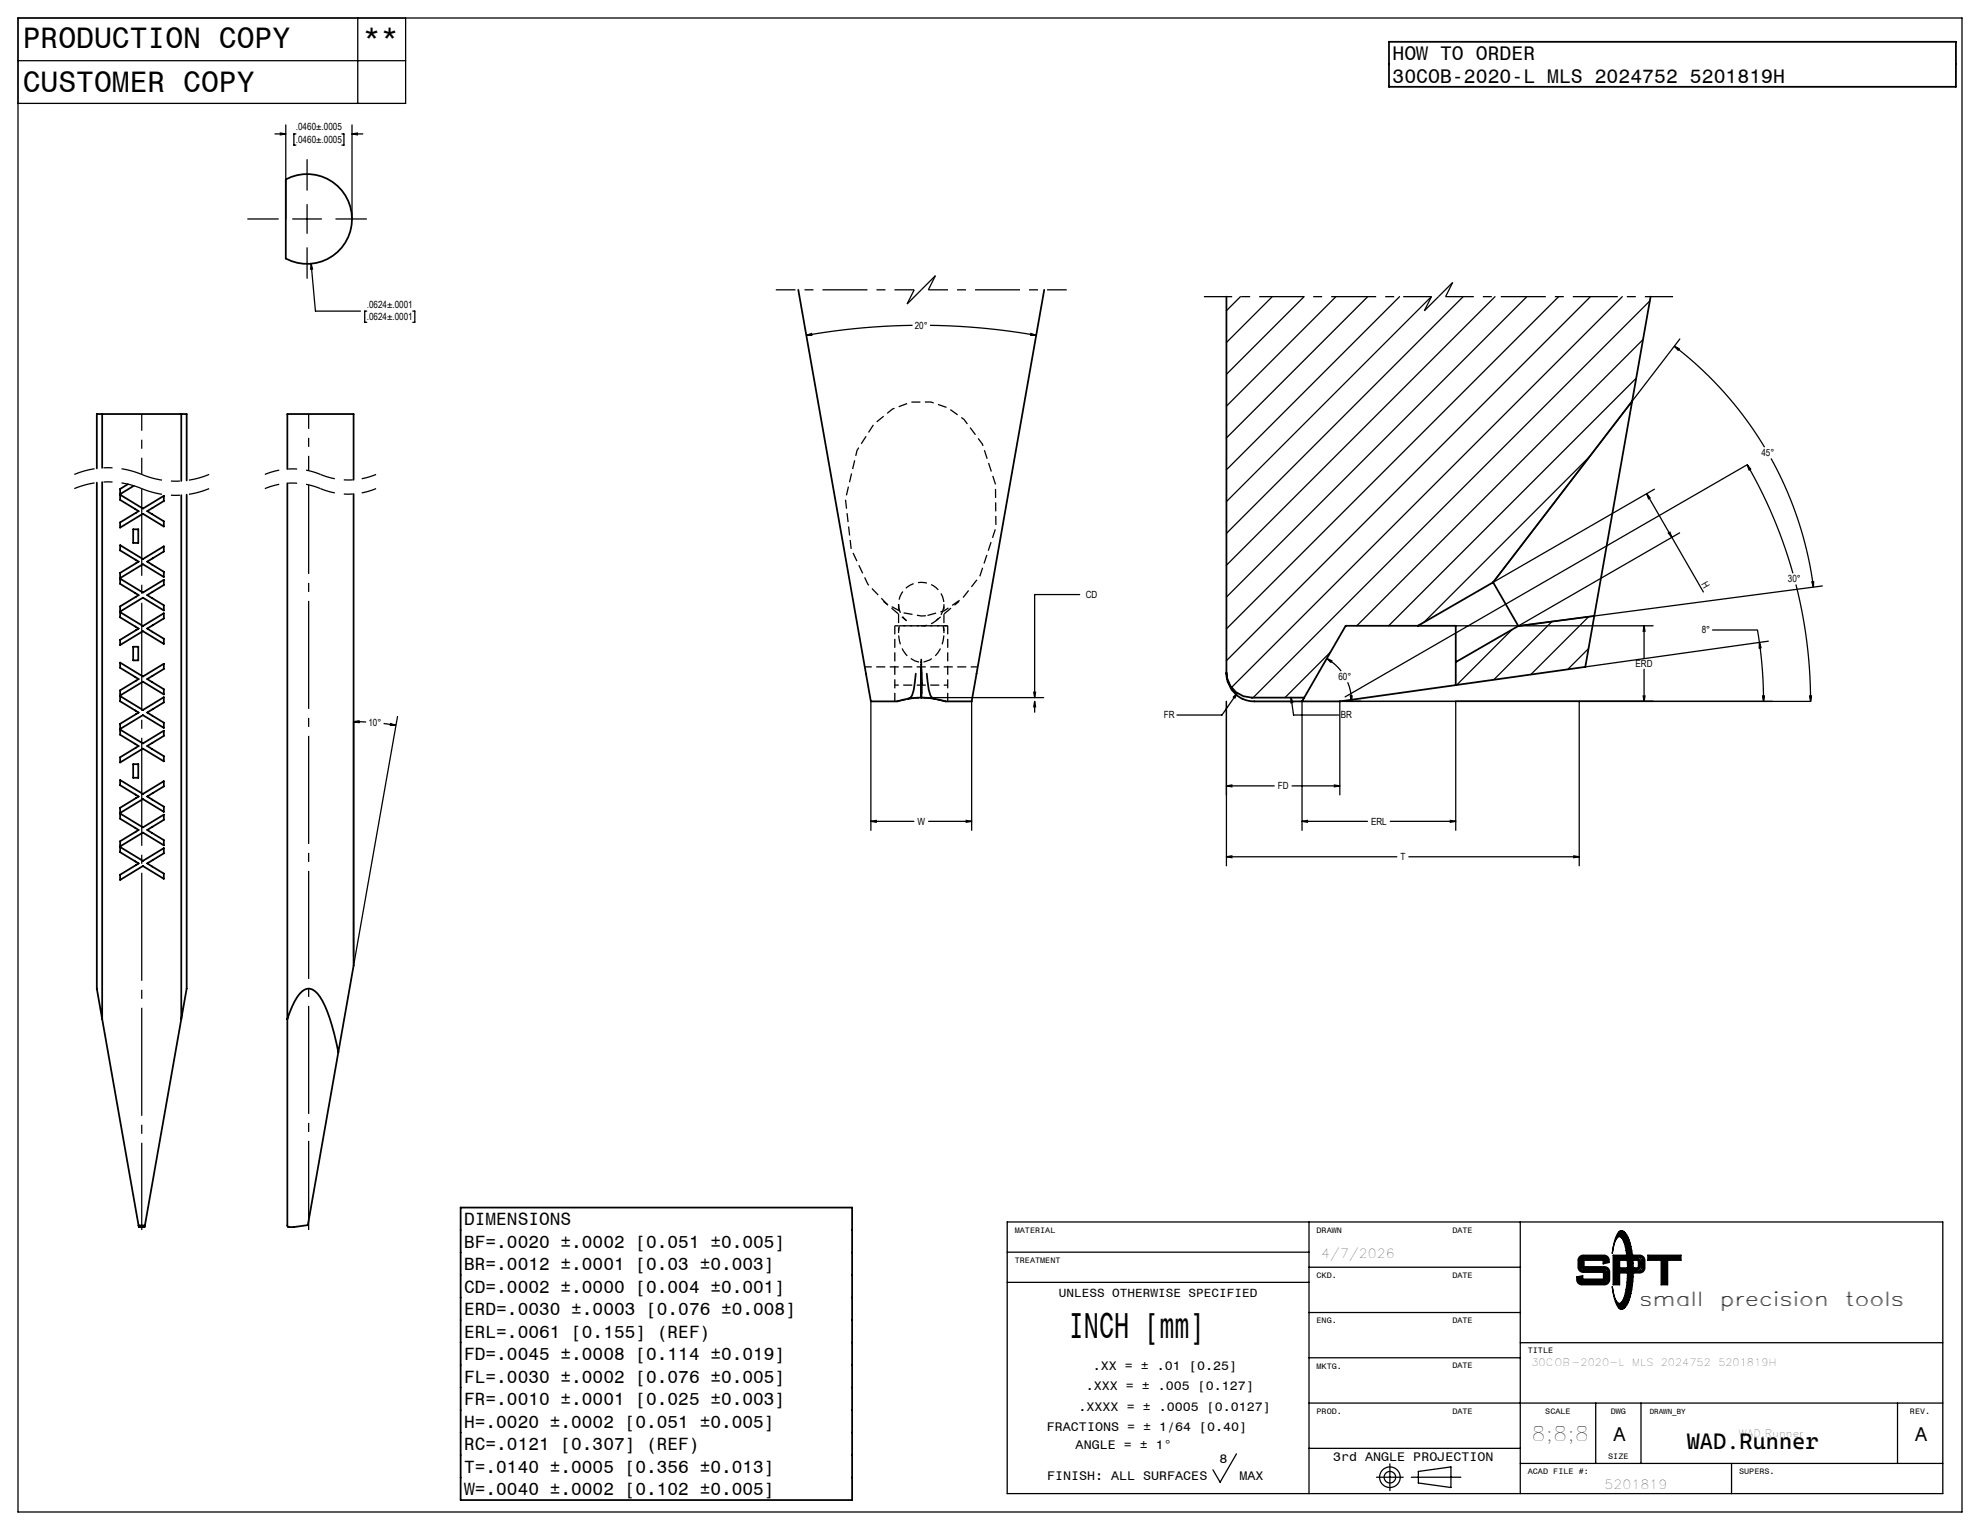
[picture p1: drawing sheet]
<svg xmlns="http://www.w3.org/2000/svg" width="279mm" height="216mm" viewBox="0 0 279 216" stroke-linecap="round" stroke-linejoin="round" font-family="sans-serif">
<g fill="none" stroke="#000" stroke-width=".25">
<path d="M196 5.9h80v6.4h-80zM40.3 25.3a6.3 6.3 0 0 1 9.4 5.6 6.3 6.3 0 0 1-9.4 5.6zM14.4 58.4h-.7v7.7M14.4 58.4v7.6M14.4 58.4h11.2M25.6 58.4h.7v9.4M25.6 58.4v9.5M112.6 40.9l10.3 58.1h3.7l1.5-.4M147.4 40.9l-10.3 58.1h-3.7l-1.5-.4M173.1 41.9v53.2a3.9 3.9 0 0 0 3.9 3.9h12.1l16.3-2.3M230.3 56.6l-5.3 30.3M230.3 56.6l-19.6 25.6"/>
<path d="M232.9 41.9l-2.6 14.7M13.7 68.1v71.4l.7 4.3M14.4 68v75.8M17 76.9l3.2 2 2.9-1.8v.7l-2.3 1.5 2.3 1.4v.7l-2.9-1.8-3.2 2v-.8l2.6-1.5-2.6-1.6zM17 69.8l3.2 2 2.9-1.8v.7l-2.3 1.4 2.3 1.5v.7l-2.9-1.8-3.2 2v-.8l2.6-1.6-2.6-1.6zM18.1 68.3l-1.1 .7v.7l1.9-1.2M18.8 74.7h.7v1.9h-.7zM25.6 69.9v73.9M26.3 69.8v69.7l-.7 4.3M40.5 66.2v-7.8h9.4v9.3M40.5 68.2v104.7l.2 .2 .8 .1 1.9-.3 4.3-24.4M49.9 69.7v66.6l-2.2 12.2"/>
<path d="M17 98.2l3.2 2 2.9-1.8v.7l-2.3 1.4 2.3 1.5v.7l-2.9-1.8-3.2 2v-.8l2.6-1.6-2.6-1.5zM17 93.5l3.2 2 2.9-1.8v.7l-2.3 1.4 2.3 1.5v.7l-2.9-1.8-3.2 1.9v-.7l2.6-1.6-2.6-1.6zM17 86.4l3.2 1.9 2.9-1.8v.8l-2.3 1.4 2.3 1.4v.8l-2.9-1.8-3.2 1.9v-.7l2.6-1.6-2.6-1.6zM17 81.7l3.2 1.9 2.9-1.8v.7l-2.3 1.5 2.3 1.4v.7l-2.9-1.8-3.2 2v-.7l2.6-1.6-2.6-1.6zM18.8 91.3h.7v1.9h-.7zM128.1 98.6a11.1 11.1 0 0 1 3.8 0M129.2 95.1v.5a5.4 5.4 0 0 1-.7 2.9l-.4 .1M130 93.1v5.3M130.8 95.1v.5a5.4 5.4 0 0 0 .7 2.9l.4 .1M173.1 94.9a3.6 3.6 0 0 0 3.5 3.5h7.4M184 98.4l-.3 .6M200.1 88.3h5.3v5.1"/>
<path d="M200.1 88.3h-10.2l-5.9 10.1M205.4 93.4v3.3M210.7 82.2l3.6 6.1M210.7 82.2l-10.6 6.1M214.3 88.3l-8.9 5.1M225 86.9l-10.7 1.4M225 86.9l-1.3 7.2-18.3 2.6M17 119.5l3.2 2 2.9-1.8v.7l-2.3 1.4 2.3 1.5v.7l-2.9-1.8-3.2 2v-.8l2.6-1.6-2.6-1.5zM17 114.8l3.2 2 2.9-1.8v.7l-2.3 1.4 2.3 1.5v.7l-2.9-1.8-3.2 1.9v-.7l2.6-1.6-2.6-1.6zM17 110.1l3.2 1.9 2.9-1.8v.8l-2.3 1.4 2.3 1.4v.8l-2.9-1.8-3.2 1.9v-.7l2.6-1.6-2.6-1.6zM17 103l3.2 1.9 2.9-1.8v.7l-2.3 1.5 2.3 1.4v.7l-2.9-1.8-3.2 2v-.7l2.6-1.6-2.6-1.6zM18.8 107.8h.7v2h-.7z"/>
<path d="M14.4 143.8l5.2 29.1M25.6 143.8l-5.2 29.1M40.5 143.8a9 9 0 0 1 2.1-3.9 1.41 1.41 0 0 1 2.2 .3 17.5 17.5 0 0 1 2.7 6.9l.2 1.4M19.6 172.9v.3l.3-.1M19.6 172.9h.4l-.1 .2M19.9 173.1h.2M20.4 172.9v.3l-.3-.1M20.4 172.9h-.4l.1 .2M40.7 173.1h.1M65 170.4h55.2v41.3h-55.2z"/>
</g>
<path d="M133.4 99l-2.2-.5h-2.4l-2.2 .5M133.7 88.3h-.6" fill="none" stroke="#000" stroke-width=".18" stroke-dasharray="1.3 .6" stroke-linecap="butt"/>
<path d="M126.3 88.3v10.7M133.7 88.3v10.7" fill="none" stroke="#000" stroke-width=".18" stroke-dasharray="1.3 .6" stroke-dashoffset=".1" stroke-linecap="butt"/>
<path d="M126.3 96.7h7.4M133.7 88.3h-7.4" fill="none" stroke="#000" stroke-width=".18" stroke-dasharray="1.3 .6" stroke-dashoffset=".7" stroke-linecap="butt"/>
<path d="M126.8 85.3v4M126.9 88.3a4.4 4.4 0 0 0 2.2 5 3 3 0 0 0 3.8-2.3 5.2 5.2 0 0 0 .2-2.7M127.9 87.6a3.1 3.1 0 0 1-.3-4.4 3.1 3.1 0 0 1 4.5-.3 3.1 3.1 0 0 1 .9 3.5 3.1 3.1 0 0 1-3 1.9M133.2 89.3v-4" fill="none" stroke="#000" stroke-width=".18" stroke-dasharray="1.3 .6" stroke-dashoffset=".5" stroke-linecap="butt"/>
<path d="M124.7 84.9l3.2 2.7M132.1 87.6l3.2-2.7M133.1 88.3h-6.2" fill="none" stroke="#000" stroke-width=".18" stroke-dasharray="1.3 .6" stroke-dashoffset=".4" stroke-linecap="butt"/>
<path d="M130.8 86.9h-.8l-2.6-.4-2.2-1.3-2.7-2.8-2.4-4.9-.8-7 1.6-7 2.4-3.6 2.6-2.2 2.7-1h2.8l2.4 .9 2.2 1.6 2.6 3.5 1.9 5.6v6.1l-2.2 6.9-2.5 3.1-2.6 1.8-2.4 .7" fill="none" stroke="#000" stroke-width=".18" stroke-dasharray="1.3 .6" stroke-dashoffset="-.1" stroke-linecap="butt"/>
<path d="M138 94.1h-16" fill="none" stroke="#000" stroke-width=".18" stroke-dasharray="1.3 .6" stroke-dashoffset=".3" stroke-linecap="butt"/>
<g fill="none" stroke="#000" stroke-width=".18">
<path d="M2.5 8.6h54.7M2.5 2.5h274.4v210.9h-274.4zM38.8 18.9h1.5M39.6 18.8l.7 .1-.7 .1zM40.3 17.6v13.3M41.8 18.9h-.3v1.6h.3M48.2 18.9h.3v1.6h-.3M49.7 18.9l.7-.1v.2zM49.7 18.9h1.5M49.7 17.6v13.3M50.5 2.5v12.1M57.2 2.5v12.1h-54.7"/>
<path d="M35 30.9h4.3M41.3 30.9h4.1M43.3 22.5v4.3M43.3 28.9v4M43.3 35v4.3M43.9 37.2l.2 .8h-.3zM43.9 37.2l.6 6.7h6.4M47.4 30.9h4.3M51.8 43.9h-.3v1.6h.3M58.2 43.9h.3v1.6h-.3M113.8 47.3l.7-.2 .1 .2zM128.8 45.9a93.4 93.4 0 0 0-15 1.4"/>
<path d="M131.2 45.9a93.4 93.4 0 0 1 15 1.4M145.5 47.1l.7 .2h-.8zM175 41.9l-1.9 1.9M179.5 41.9l-6.4 6.4M184 41.9l-10.9 10.9M188.5 41.9l-15.4 15.4M193 41.9l-19.9 19.9M197.5 41.9l-24.4 24.4M202 41.9l-28.9 28.9M206.5 41.9l-33.4 33.4M211 41.9l-37.9 37.9M215.5 41.9l-42.4 42.4"/>
<path d="M219.9 41.9l-46.8 46.8M224.4 41.9l-51.3 51.3M228.9 41.9l-55.1 55.1M230.9 53.4l-35 34.9M231.8 47.9l-40.3 40.4M232.8 42.5l-56 56M236.3 48.8l.6 .4-.1 .2zM236.3 48.8a51.3 51.3 0 0 1 12.7 14.3M237 47.8l-26.3 34.4 22.8-13.2M224.3 64.4l-23.4 23.4M232.4 69.7l.5 .6-.3 .1zM232.4 69.7l8 13.8"/>
<path d="M235.4 75.2l.2-.1 .3 .7zM237 75.2l-22.7 13.1 42.9-5.6M246.5 65.6l.5 .6-.2 .1zM246.5 65.6a66.8 66.8 0 0 1 6.5 15.3M246.5 65.6l-56.7 32.7M249.9 64.7a51.3 51.3 0 0 1 6 18.2M122.9 99v18.2M130 98.4h17.3M137.1 99v18.2M145.9 97.7h.2l-.1 .7zM146 99l.1 .7h-.2zM146 99v1.5"/>
<path d="M152.4 83.9h-6.4v14.5M173.1 99v23.2M174.6 97.8l-.3 .7-.3-.1zM174.6 97.8l-2.2 3.1h-6.3M182.2 98.4l.2 .7-.2 .1zM182.2 98.4l.3 2.5h6.4M183.7 99v18.2M187.2 92.9l.7 .3-.1 .2zM187.2 92.9a7 7 0 0 1 2 1.8M187.7 92l-6.4 6.4M190.2 96.3a7 7 0 0 1 .5 2.7M190.5 98.2h.3l-.1 .8z"/>
<path d="M205.4 99v18.2M205.4 88.3h27.9M213.4 88.8l-7.8 7.9M219 87.7l-8.2 8.2M222.8 99v23.2M224.2 91.5l-3 3M224.2 87l-8.2 8.2M231.9 98.2h.2l-.1 .8zM232 88.3v4.6M232 94.4v4.6M232 88.3l.1 .8h-.2zM241.7 88.9h6.3l.3 1.8"/>
<path d="M248.3 90.7l.2 .7h-.3zM248.3 90.7a59.7 59.7 0 0 1 .6 8.3M248.7 98.2h.3l-.1 .8zM249.5 90.5l-25.8 3.6M253.4 82.5a66.8 66.8 0 0 1 2.1 16.5M255.4 98.2h.2l-.1 .8zM255.5 99h-66.4v13.2M255.7 82.1h.2v.8zM49.9 101.8l.8-.1v.3zM49.9 101.8l1.8 .1M49.9 101.8v33.2M54.1 102.1l1.8 .3"/>
<path d="M55.1 102.1l.8 .3h-.8zM56.1 101.1l-6.2 35.2M122.9 115.9l.8-.1v.2zM122.9 115.9h6.1M131 115.9h6.1M136.4 115.8l.7 .1-.7 .1zM173.1 110.9l.7-.1v.2zM173.1 110.9h6.7M182.3 110.9h6.8M183.7 115.9l.8-.1v.2zM183.7 115.9h9.3M188.3 110.8l.8 .1-.8 .1z"/>
<path d="M196.2 115.9h9.2M204.7 115.8l.7 .1-.7 .1zM173.1 120.9l.7-.1v.2zM173.1 120.9h24M198.8 120.9h24M222.1 120.8l.7 .1-.7 .1zM142.1 172.4h132.1v38.4h-132.1zM142.1 176.7h42.6M184.7 172.4v38.4M184.7 178.8h29.8M214.5 172.4v38.4M222.9 177.3l.5-.2h2.9a.79 .79 0 0 1 .8 1l-.9 .2v-.5h-2.7v.9h2.9a.72 .72 0 0 1 .7 .8v1.1a.72 .72 0 0 1-.7 .7h-3.2a.72 .72 0 0 1-.7-.7v-.4l.8-.2v.5h3v-1h-2.9a.72 .72 0 0 1-.7-.7v-1.1z"/>
<path d="M223 177.4l.4-.1h2.9a.61 .61 0 0 1 .6 .7l-.5 .2v-.5h-3v1.2h3a.58 .58 0 0 1 .6 .6v1.1a.58 .58 0 0 1-.6 .5h-3.2a.64 .64 0 0 1-.6-.8l.6-.1v.4h3.2v-1.2h-3a.58 .58 0 0 1-.6-.6v-1.1zM223.1 177.6l.3-.2h2.9l.3 .1 .2 .4-.3 .1v-.5h-3.3v1.5l3.4 .1 .2 .3v1.2l-.1 .3-.2 .1h-3.4a.47 .47 0 0 1-.3-.6h.3v.4h3.5v-1.5l-3.4-.1-.2-.4v-1zM223.1 177.8v1.1M223.4 179.1h3M226.6 177.7l.1 .2M226.7 179.4v1.3M227.6 177.1h1.9v.7h-1v1.1h1.1v.7h-1.1v1.7h-.9zM227.8 177.3h1.5l.1 .4h-1v1.4h1v.4h-1v1.6h-.6zM227.9 177.4h1.3v.1h-.9v1.7h1v.1h-1v1.7h-.4zM228.1 177.5v3.4M228.4 173.8a.69 .69 0 0 1 1.1 .5 13.8 13.8 0 0 1 .7 7.7 3.7 3.7 0 0 1-1.2 2.7 .71 .71 0 0 1-.9-.6l-.3-.9-.3-1.6 .2 .9 .3 1a.49 .49 0 0 0 .5 .4 .49 .49 0 0 0 .5-.4 14.2 14.2 0 0 0 0-8.6 .5 .5 0 0 0-.5-.4 .5 .5 0 0 0-.5 .4l-.3 1-.2 1 .5-2.2zM228.5 174a.46 .46 0 0 1 .8 .1 7.1 7.1 0 0 1 1 3.8 11.8 11.8 0 0 1-.9 6.2 .53 .53 0 0 1-.9 .3l-.3-.4a.67 .67 0 0 0 1-.6 14.4 14.4 0 0 0-.1-8.6 .6 .6 0 0 0-.9-.4z"/>
<path d="M228.6 174.1a1.55 1.55 0 0 1 1 1.4 15.2 15.2 0 0 1-.2 8.1l-.4 .5-.4 .2M228.8 174l-.3 .2a1.19 1.19 0 0 1 .9 1 14.6 14.6 0 0 1-.2 8.5l-.3 .4-.4 .1 .3 .3M228.8 174l.3 .1a5.5 5.5 0 0 1 1 3.1 12 12 0 0 1-.8 6.9l-.3 .3-.2 .1M228.8 174h.1M230.4 177.1h1a.72 .72 0 0 1 .7 .7v1.1a.72 .72 0 0 1-.7 .7h-.8v-.7l.5-.1 .1-.7-.2-.2-.5-.1zM230.6 177.3h.8a.58 .58 0 0 1 .6 .5v1.1a.58 .58 0 0 1-.6 .6h-.7v-.4l.4-.1 .2-.2v-.7l-.1-.4h-.6zM230.8 177.4h.7l.3 .2v.2v1.1l-.1 .3-.3 .1h-.5v-.1a.54 .54 0 0 0 .6-.5v-.6a.56 .56 0 0 0-.7-.6zM231.4 177.6l.3 .2v1.2l-.3 .2M232.5 177.1h4.7v.7h-1.9v3.5h-.9v-3.5h-1.9zM232.7 177.3h4.4v.4h-1.9v3.4h-.6v-3.4h-1.9zM232.8 177.4h4.1v.1h-1.9v3.5h-.3v-3.5h-1.9zM234.9 177.6v3.3"/>
<path d="M142.1 181h42.6M184.7 191.6h29.8M184.7 198h89.5M184.7 185.2h29.8M214.5 189.5h59.7M222.9 180.5v.2M223.2 180.9h3.2M225.2 198v8.5M228.8 184.5h.1M231.6 198v8.5M267.8 198v8.5M174.5 205.2l-2.3 4-1-1.8"/>
<path d="M184.7 204.4h29.8M194.2 208.5h3.8M196.1 206.6v3.7M199.2 208.5h6.9M200.1 207.6l4.6-.6v2.9l-4.6-.6zM214.5 206.5h59.7M244.3 206.5v4.3"/>
<circle cx="196.1" cy="208.5" r=".81"/>
<circle cx="196.1" cy="208.5" r="1.45"/>
</g>
<path d="M45.2 68.9a10.2 10.2 0 0 0-7.8 0M45.2 66.9a10.2 10.2 0 0 0-7.8 0M53.1 68.9a10.2 10.2 0 0 1-7.9 0M53.1 66.9a10.2 10.2 0 0 1-7.9 0" fill="none" stroke="#000" stroke-width=".18" stroke-dasharray="6.3 1.3 1.3 1.3" stroke-dashoffset="4.2" stroke-linecap="butt"/>
<path d="M20 68.9a12.4 12.4 0 0 0-9.5 0M20 66.9a12.4 12.4 0 0 0-9.5 0M29.5 68.9a12.4 12.4 0 0 1-9.5 0M29.5 66.9a12.4 12.4 0 0 1-9.5 0" fill="none" stroke="#000" stroke-width=".18" stroke-dasharray="6.3 1.3 1.3 1.3" stroke-dashoffset="3.4" stroke-linecap="butt"/>
<path d="M43.6 173.6v-105.2" fill="none" stroke="#000" stroke-width=".18" stroke-dasharray="15.2 1.3 1.3 1.3" stroke-dashoffset="2.7" stroke-linecap="butt"/>
<path d="M43.6 66.4v-8" fill="none" stroke="#000" stroke-width=".18" stroke-dasharray="15.2 1.3 1.3 1.3" stroke-dashoffset="13.1" stroke-linecap="butt"/>
<path d="M20 173.6v-104.7" fill="none" stroke="#000" stroke-width=".18" stroke-dasharray="15.2 1.3 1.3 1.3" stroke-dashoffset="2.9" stroke-linecap="butt"/>
<path d="M20 66.9v-8.5" fill="none" stroke="#000" stroke-width=".18" stroke-dasharray="15.2 1.3 1.3 1.3" stroke-dashoffset="12.9" stroke-linecap="butt"/>
<path d="M129 40.9h-19.5M150.5 40.9h-19.5" fill="none" stroke="#000" stroke-width=".18" stroke-dasharray="6.3 1.3 1.3 1.3" stroke-dashoffset="3.6" stroke-linecap="butt"/>
<path d="M132 38.9l-2 2M205 39.9l-2 2M128 42.9l1-2M130 40.9l-2 2M131 40.9l1-2M201 43.9l1-2M203 41.9l-2 2M204 41.9l1-2" fill="none" stroke="#000" stroke-width=".18" stroke-dasharray="6.3 1.3 1.3 1.3" stroke-linecap="butt"/>
<path d="M202 41.9h-32.1M236.1 41.9h-32.1" fill="none" stroke="#000" stroke-width=".18" stroke-dasharray="6.3 1.3 1.3 1.3" stroke-dashoffset="2.4" stroke-linecap="butt"/>
<g fill="#000">
<path d="M232.4 69.7l.5 .6-.3 .1zM235.4 75.2l.2-.1 .3 .7z"/>
<path d="M55.1 102.1l.8 .3h-.8zM49.9 101.8l.8-.1v.3zM43.9 37.2l-.1 .8h.3zM39.6 18.8l.7 .1-.7 .1zM49.7 18.9l.7-.1v.2zM122.9 115.9l.8-.1v.2zM136.4 115.8l.7 .1-.7 .1zM113.8 47.3h.8l-.1-.2zM145.5 47.1l-.1 .2h.8zM145.9 97.7h.2l-.1 .7zM146 99l.1 .7h-.2zM173.1 110.9l.7-.1v.2zM188.3 110.8l.8 .1-.8 .1zM222.1 120.8l.7 .1-.7 .1zM173.1 120.9l.7-.1v.2zM248.7 98.2h.3l-.1 .8zM248.3 90.7l.2 .7h-.3zM190.5 98.2h.3l-.1 .8zM187.2 92.9l.7 .3-.1 .2zM183.7 115.9l.8-.1v.2zM204.7 115.8l.7 .1-.7 .1zM231.9 98.2h.2l-.1 .8zM232 88.3l.1 .8h-.2zM255.4 98.2h.2l-.1 .8zM246.5 65.6l.5 .6-.2 .1zM255.7 82.1h.2v.8zM236.3 48.8l.6 .4-.1 .2zM182.2 98.4v.8l.2-.1zM174.6 97.8l-.6 .6 .3 .1z"/>
</g>
<text font-size="5.1" x="150.8" y="188.8">INCH [mm]</text>
<g font-size="4.2">
<text x="3.2" y="6.8">PRODUCTION COPY</text>
<text x="51.2" y="6.8">**</text>
<text x="3.2" y="13">CUSTOMER COPY</text>
</g>
<text font-size="3.2" x="238" y="204.5">WAD.Runner</text>
<g font-size="2.8">
<text x="196.5" y="8.5">HOW TO ORDER</text>
<text x="196.5" y="11.7">30COB-2020-L MLS 2024752 5201819H</text>
<text x="231.4" y="184.3">small</text>
<text x="242.8" y="184.3">precision</text>
<text x="260.5" y="184.3">tools</text>
<text x="216.1" y="203.3">8;8;8</text>
<text x="227.7" y="203.3">A</text>
<text x="270.3" y="203.3">A</text>
</g>
<g font-size="2.5">
<text x="65.5" y="172.9">DIMENSIONS</text>
<text x="65.5" y="176.1">BF=.0020 ±.0002 [0.051 ±0.005]</text>
<text x="65.5" y="179.2">BR=.0012 ±.0001 [0.03 ±0.003]</text>
<text x="65.5" y="182.4">CD=.0002 ±.0000 [0.004 ±0.001]</text>
<text x="65.5" y="185.6">ERD=.0030 ±.0003 [0.076 ±0.008]</text>
<text x="65.5" y="188.8">ERL=.0061 [0.155] (REF)</text>
<text x="65.5" y="191.9">FD=.0045 ±.0008 [0.114 ±0.019]</text>
<text x="65.5" y="195.1">FL=.0030 ±.0002 [0.076 ±0.005]</text>
<text x="65.5" y="198.3">FR=.0010 ±.0001 [0.025 ±0.003]</text>
<text x="65.5" y="201.5">H=.0020 ±.0002 [0.051 ±0.005]</text>
<text x="65.5" y="204.6">RC=.0121 [0.307] (REF)</text>
<text x="65.5" y="207.8">T=.0140 ±.0005 [0.356 ±0.013]</text>
<text x="65.5" y="211">W=.0040 ±.0002 [0.102 ±0.005]</text>
</g>
<g font-size="1.8">
<text x="186.5" y="177.6">4/7/2026</text>
<text x="153.2" y="196.2">.XXX = ± .005 [0.127]</text>
<text x="154.2" y="193.3">.XX = ± .01 [0.25]</text>
<text x="147.7" y="201.9">FRACTIONS = ± 1/64 [0.40]</text>
<text x="152.2" y="199">.XXXX = ± .0005 [0.0127]</text>
<text x="147.8" y="208.8">FINISH: ALL SURFACES</text>
<text x="151.8" y="204.5">ANGLE = ± 1°</text>
<text x="172.1" y="206.5">8</text>
<text x="174.9" y="208.8">MAX</text>
<text x="188.1" y="206.2">3rd ANGLE PROJECTION</text>
<text x="226.4" y="210.2">5201819</text>
</g>
<text font-size="1.7" x="149.4" y="183">UNLESS OTHERWISE SPECIFIED</text>
<g font-size="1.4">
<text x="41.8" y="18.4">.0460±.0005</text>
<text x="41.8" y="20.2">.0460±.0005</text>
<text x="51.8" y="43.4">.0624±.0001</text>
<text x="51.8" y="45.2">.0624±.0001</text>
<text x="129.1" y="46.4">20°</text>
<text x="248.5" y="64.4">45°</text>
<text x="240.1" y="82.4" transform="rotate(60 240.1 82.4)">H</text>
<text x="252.3" y="82.2">30°</text>
<text x="153.2" y="84.4">CD</text>
<text x="240.1" y="89.4">8°</text>
<text x="188.9" y="96">60°</text>
<text x="230.8" y="94.1">ERD</text>
<text x="164.2" y="101.4">FR</text>
<text x="189.2" y="101.4">BR</text>
<text x="52" y="102.4">10°</text>
<text x="180.3" y="111.4">FD</text>
<text x="129.5" y="116.4">W</text>
<text x="193.5" y="116.4">ERL</text>
<text x="197.6" y="121.4">T</text>
<text x="216.1" y="192.8">30COB-2020-L</text>
<text x="230.3" y="192.8">MLS</text>
<text x="234.3" y="192.8">2024752</text>
<text x="242.5" y="192.8">5201819H</text>
<text x="245.3" y="202.8">WAD.Runner</text>
</g>
<g font-size="1.1">
<text x="143.2" y="173.9">MATERIAL</text>
<text x="185.8" y="173.9">DRAWN</text>
<text x="204.9" y="173.9">DATE</text>
<text x="143.2" y="178.2">TREATMENT</text>
<text x="185.8" y="180.3">CKD.</text>
<text x="204.9" y="180.3">DATE</text>
<text x="185.8" y="186.7">ENG.</text>
<text x="204.9" y="186.7">DATE</text>
<text x="215.6" y="191">TITLE</text>
<text x="185.8" y="193.1">MKTG.</text>
<text x="204.9" y="193.1">DATE</text>
<text x="185.8" y="199.5">PROD.</text>
<text x="204.9" y="199.5">DATE</text>
<text x="218.1" y="199.5">SCALE</text>
<text x="227.3" y="199.5">DWG</text>
<text x="232.8" y="199.5">DRAWN_BY</text>
<text x="269.5" y="199.5">REV.</text>
<text x="215.6" y="208">ACAD FILE #:</text>
<text x="226.9" y="205.9">SIZE</text>
<text x="245.4" y="208">SUPERS.</text>
</g>
</svg>
